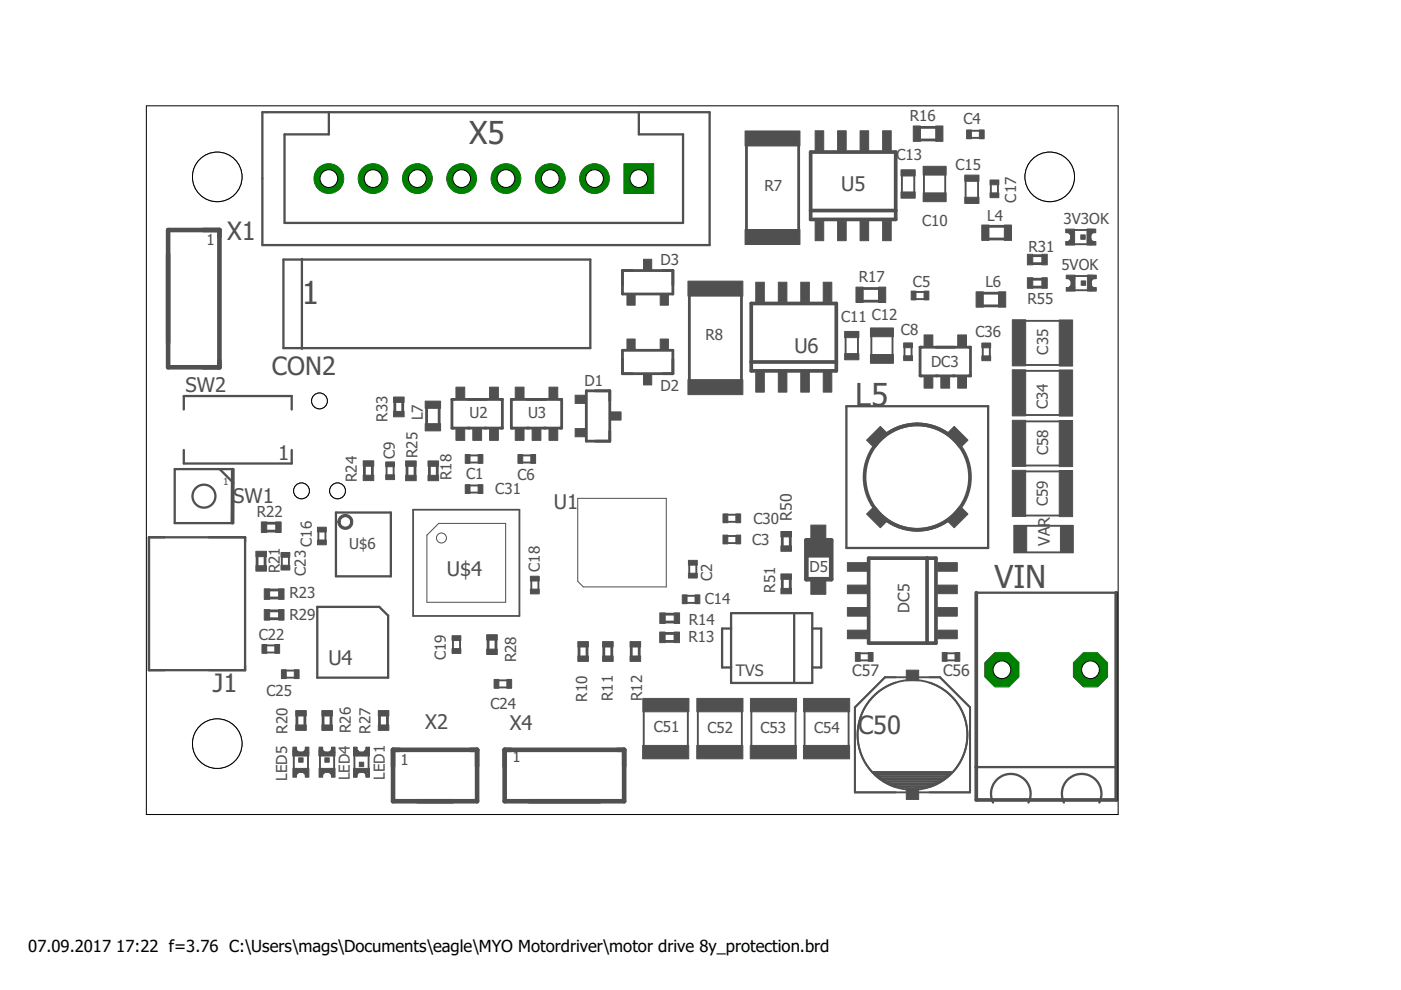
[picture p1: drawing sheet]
<svg xmlns="http://www.w3.org/2000/svg" width="297mm" height="210mm" viewBox="0 0 297 210" stroke-linecap="round" stroke-linejoin="round" font-family="sans-serif">
<path d="M49.3 99.6v11.2" fill="none" stroke="#505050" stroke-width=".76"/>
<g fill="none" stroke="#505050" stroke-width=".49">
<path d="M55.6 23.8h94.9v28.2h-94.9zM69.7 23.8v4.7h-9.4v18.8h84.5v-18.8h-9.4v-4.7M60.1 55h65.1v18.8h-65.1zM64 54.9v19.1M37 99.5h12.4v11.4h-12.4zM39 86.8v-2.8h22.8v2.8M39 95.4v2.9h22.8v-2.9M46.6 99.5l2.8 2.8M179.5 86.1h30v30.1h-30zM31.6 113.9h20.4v28.2h-20.4zM71.2 108.7h11.7v13.5h-11.7zM67.3 128.7h13.1l1.9 1.8v13.2h-15z"/>
<path d="M155 130h17.2v14.8h-17.2zM155 133.3h-1.9v8.2h1.9M168.4 130.2v14.3M172.2 133.3h1.9v8.2h-1.9M207 125.7h29.7M206.8 162.6h30M210.5 170.2a4.2 4.2 0 0 1 3.8-6.1 4.2 4.2 0 0 1 3.8 6.1M225.6 170.2a4.2 4.2 0 0 1 3.7-6.1 4.2 4.2 0 0 1 3.8 6.1"/>
<circle cx="43.2" cy="105.2" r="2.43"/>
</g>
<path d="M87.6 108.1h22.5v22.5h-22.5z" fill="none" stroke="#505050" stroke-width=".38"/>
<g fill="none" stroke="#505050" stroke-width=".21">
<path d="M226 49.2a1.04 1.04 0 0 1 1.1 1.1 1.04 1.04 0 0 1-1.1 1M226.1 59a1.04 1.04 0 0 1 1.1 1 1.04 1.04 0 0 1-1.1 1.1M90.5 113.5l2.5-2.5h14.2v16.7h-16.7zM122.5 105.7h18.8v18.7h-17.6l-1.2-1.1zM75.6 158.5a1.04 1.04 0 0 0 1 1 1.04 1.04 0 0 0 1.1-1M62.8 164.7a1.04 1.04 0 0 1 1-1 1.04 1.04 0 0 1 1 1M68.3 164.7a1.04 1.04 0 0 1 1-1 1.04 1.04 0 0 1 1.1 1"/>
<circle cx="93.6" cy="114.1" r="1.06"/>
</g>
<g fill="#505050" stroke="#505050" stroke-width=".21">
<path d="M76.2 161.6h.9v.9h-.9z"/>
<path d="M229.2 59.6h1v.9h-1z"/>
<path d="M229.2 49.8h.9v.9h-.9z"/>
<path d="M68.9 160.7h.9v.9h-.9z"/>
<path d="M63.3 160.7h1v.9h-1z"/>
<path d="M183.7 93.3l2.9-2.9 1.6 1.5-2.9 2.9z"/>
<path d="M185.3 107.5l2.9 2.9-1.6 1.5-2.9-2.9z"/>
<path d="M200.8 110.4l2.9-2.9 1.5 1.5-2.9 2.9z"/>
<path d="M200.8 91.9l1.5-1.5 2.9 2.9-1.5 1.5z"/>
<path d="M158 48.7h11.6v3.1h-11.6z"/>
<path d="M158 27.8h11.6v3.1h-11.6z"/>
<path d="M145.9 80.5h11.6v3.2h-11.6z"/>
<path d="M145.9 59.6h11.6v3.2h-11.6z"/>
<path d="M122.5 139.1h2.3v1.1h-2.3z"/>
<path d="M122.5 136h2.3v1.2h-2.3z"/>
<path d="M127.8 139.1h2.2v1.1h-2.2z"/>
<path d="M127.8 136h2.2v1.2h-2.2z"/>
<path d="M133.6 139.1h2.2v1.1h-2.2z"/>
<path d="M133.6 136h2.2v1.2h-2.2z"/>
<path d="M142.9 134h1.2v2.2h-1.2z"/>
<path d="M139.9 134h1.1v2.2h-1.1z"/>
<path d="M139.9 129.9h1.1v2.3h-1.1z"/>
<path d="M142.9 129.9h1.2v2.3h-1.2z"/>
<path d="M146 118.8h1.8v1h-1.8z"/>
<path d="M146 121.5h1.8v1.1h-1.8z"/>
<path d="M156 113.5h1v1.8h-1z"/>
<path d="M153.3 113.5h1v1.8h-1z"/>
<path d="M198.4 26.7h1.5v3.3h-1.5z"/>
<path d="M193.6 26.7h1.6v3.3h-1.6z"/>
<path d="M186.3 60.9h1.5v3.2h-1.5z"/>
<path d="M181.5 60.9h1.5v3.2h-1.5z"/>
<path d="M204.9 27.6h1.1v1.8h-1.1z"/>
<path d="M207.6 27.6h1.1v1.8h-1.1z"/>
<path d="M193.2 61.7h1v1.9h-1z"/>
<path d="M195.9 61.7h1v1.9h-1z"/>
<path d="M77 100.8h2.2v1.1h-2.2z"/>
<path d="M77 97.7h2.2v1.1h-2.2z"/>
<path d="M86 97.7h2.2v1.2h-2.2z"/>
<path d="M86 100.8h2.2v1.1h-2.2z"/>
<path d="M81.8 100.7h1.9v1h-1.9z"/>
<path d="M81.8 97.9h1.9v1.1h-1.9z"/>
<path d="M195.7 35.3h4.9v1.8h-4.9z"/>
<path d="M195.7 40.9h4.9v1.9h-4.9z"/>
<path d="M179.1 70.3h3v1.3h-3z"/>
<path d="M179.1 75h3v1.3h-3z"/>
<path d="M184.6 69.5h4.8v1.9h-4.8z"/>
<path d="M184.6 75.2h4.8v1.8h-4.8z"/>
<path d="M191 36h3v1.3h-3z"/>
<path d="M191 40.7h3v1.3h-3z"/>
<path d="M144.7 126.1h1v1.9h-1z"/>
<path d="M147.4 126.1h1v1.9h-1z"/>
<path d="M204.6 41.8h3v1.3h-3z"/>
<path d="M204.6 37.1h3v1.3h-3z"/>
<path d="M83.4 87.2h2.3v1.2h-2.3z"/>
<path d="M83.4 84.2h2.3v1.1h-2.3z"/>
<path d="M67.3 114.5h1.9v1h-1.9z"/>
<path d="M67.3 111.8h1.9v1h-1.9z"/>
<path d="M112.5 124.9h1.8v1h-1.8z"/>
<path d="M112.5 122.2h1.8v1h-1.8z"/>
<path d="M95.8 137.5h1.9v1h-1.9z"/>
<path d="M95.8 134.8h1.9v1h-1.9z"/>
<path d="M77.6 164.2h.7v.6h-.7z"/>
<path d="M77.5 163.7h.2v.2h-.2z"/>
<path d="M78.1 162.9h.2v1.4h-.2z"/>
<path d="M75 163.7h.7v1.1h-.7z"/>
<path d="M75 162.9h3.3v.9h-3.3z"/>
<path d="M77.6 158.4h.7v1.9h-.7z"/>
<path d="M75 158.4h.7v1.9h-.7z"/>
<path d="M75.6 159.4h2.1v.9h-2.1z"/>
<path d="M77.3 159.2h.4v.3h-.4z"/>
<path d="M75.6 159.2h.4v.3h-.4z"/>
<path d="M80.2 153.7h2.2v1.2h-2.2z"/>
<path d="M80.2 150.7h2.2v1.1h-2.2z"/>
<path d="M208.2 72.7h1.8v1h-1.8z"/>
<path d="M208.2 75.5h1.8v1h-1.8z"/>
<path d="M171.9 111.3h3.2v2.9h-3.2z"/>
<path d="M171.9 123.2h3.2v2.8h-3.2z"/>
<path d="M171.2 114.7h5v3.4h-5z"/>
<path d="M103.2 134.6h2.2v1.1h-2.2z"/>
<path d="M103.2 137.6h2.2v1.2h-2.2z"/>
<path d="M96.7 90.9h1.8v2.5h-1.8z"/>
<path d="M100.2 90.9h1.9v2.5h-1.9z"/>
<path d="M103.8 90.9h1.9v2.5h-1.9z"/>
<path d="M103.8 82.1h1.9v2.4h-1.9z"/>
<path d="M96.7 82.1h1.8v2.4h-1.8z"/>
<path d="M109.2 90.9h1.9v2.5h-1.9z"/>
<path d="M112.8 90.9h1.9v2.5h-1.9z"/>
<path d="M116.4 90.9h1.9v2.5h-1.9z"/>
<path d="M116.4 82.1h1.9v2.4h-1.9z"/>
<path d="M109.2 82.1h1.9v2.4h-1.9z"/>
<path d="M208.2 47.7h1.5v3.3h-1.5z"/>
<path d="M212.9 47.7h1.6v3.3h-1.6z"/>
<path d="M206.9 61.9h1.6v3.2h-1.6z"/>
<path d="M211.7 61.9h1.5v3.2h-1.5z"/>
<path d="M90.1 89.8h3.3v1.6h-3.3z"/>
<path d="M90.1 85h3.3v1.6h-3.3z"/>
<path d="M195.9 79.8h1.9v2.5h-1.9z"/>
<path d="M199.5 79.8h1.8v2.5h-1.8z"/>
<path d="M203.1 79.8h1.8v2.5h-1.8z"/>
<path d="M203.1 71h1.8v2.5h-1.8z"/>
<path d="M195.9 71h1.9v2.5h-1.9z"/>
<path d="M220.9 53.9h1.1v2.3h-1.1z"/>
<path d="M217.8 53.9h1.2v2.3h-1.2z"/>
<path d="M220.9 58.9h1.1v2.2h-1.1z"/>
<path d="M217.8 58.9h1.2v2.2h-1.2z"/>
<path d="M231.9 58.3h.5v.8h-.5z"/>
<path d="M231.3 59h.2v.2h-.2z"/>
<path d="M230.6 58.4h1.4v.1h-1.4z"/>
<path d="M231.3 61h1.1v.7h-1.1z"/>
<path d="M230.5 58.3h.9v3.4h-.9z"/>
<path d="M226.1 58.3h1.8v.8h-1.8z"/>
<path d="M226.1 61h1.8v.7h-1.8z"/>
<path d="M227.1 59h.8v2.1h-.8z"/>
<path d="M226.8 59h.4v.4h-.4z"/>
<path d="M226.8 60.7h.4v.4h-.4z"/>
<path d="M231.8 48.6h.5v.7h-.5z"/>
<path d="M231.2 49.3h.2v.1h-.2z"/>
<path d="M230.5 48.6h1.4v.2h-1.4z"/>
<path d="M231.2 51.2h1.1v.8h-1.1z"/>
<path d="M230.5 48.6h.8v3.4h-.8z"/>
<path d="M226 48.6h1.8v.7h-1.8z"/>
<path d="M226 51.2h1.8v.8h-1.8z"/>
<path d="M227 49.2h.8v2.1h-.8z"/>
<path d="M226.7 49.2h.4v.4h-.4z"/>
<path d="M226.7 50.9h.4v.4h-.4z"/>
<path d="M101.4 96.4h1v1.8h-1z"/>
<path d="M98.6 96.4h1.1v1.8h-1.1z"/>
<path d="M112.5 96.4h1.1v1.8h-1.1z"/>
<path d="M109.8 96.4h1v1.8h-1z"/>
<path d="M191.6 75.4h1.9v1.1h-1.9z"/>
<path d="M191.6 72.7h1.9v1h-1.9z"/>
<path d="M209.9 40.9h1.9v1h-1.9z"/>
<path d="M209.9 38.2h1.9v1h-1.9z"/>
<path d="M101.4 102.8h1v1.8h-1z"/>
<path d="M98.6 102.8h1.1v1.8h-1.1z"/>
<path d="M90.7 97.7h2.3v1.2h-2.3z"/>
<path d="M90.7 100.8h2.3v1.1h-2.3z"/>
<path d="M172.8 46.9h1.8v4.1h-1.8z"/>
<path d="M177.6 46.9h1.8v4.1h-1.8z"/>
<path d="M182.4 46.9h1.8v4.1h-1.8z"/>
<path d="M187.1 46.9h1.9v4.1h-1.9z"/>
<path d="M187.1 27.7h1.9v4.2h-1.9z"/>
<path d="M182.4 27.7h1.8v4.2h-1.8z"/>
<path d="M177.6 27.7h1.8v4.2h-1.8z"/>
<path d="M172.8 27.7h1.8v4.2h-1.8z"/>
<path d="M160.2 79h1.9v4.1h-1.9z"/>
<path d="M165 79h1.8v4.1h-1.8z"/>
<path d="M169.8 79h1.8v4.1h-1.8z"/>
<path d="M174.5 79h1.9v4.1h-1.9z"/>
<path d="M174.5 59.8h1.9v4.2h-1.9z"/>
<path d="M169.8 59.8h1.8v4.2h-1.8z"/>
<path d="M165 59.8h1.8v4.2h-1.8z"/>
<path d="M160.2 59.8h1.9v4.2h-1.9z"/>
<path d="M68.2 153.7h2.3v1.2h-2.3z"/>
<path d="M68.2 150.7h2.3v1.1h-2.3z"/>
<path d="M62.7 153.7h2.2v1.2h-2.2z"/>
<path d="M62.7 150.7h2.2v1.1h-2.2z"/>
<path d="M67.6 158.4h.8v.6h-.8z"/>
<path d="M68.3 159.4h.2v.1h-.2z"/>
<path d="M67.6 158.9h.2v1.4h-.2z"/>
<path d="M70.3 158.4h.7v1.2h-.7z"/>
<path d="M67.6 159.4h3.4v.9h-3.4z"/>
<path d="M67.6 162.9h.8v1.9h-.8z"/>
<path d="M70.3 162.9h.7v1.9h-.7z"/>
<path d="M68.3 162.9h2.1v.9h-2.1z"/>
<path d="M68.3 163.7h.4v.3h-.4z"/>
<path d="M70 163.7h.4v.3h-.4z"/>
<path d="M62.1 158.4h.8v.6h-.8z"/>
<path d="M62.8 159.4h.1v.1h-.1z"/>
<path d="M62.1 158.9h.2v1.4h-.2z"/>
<path d="M64.7 158.4h.8v1.2h-.8z"/>
<path d="M62.1 159.4h3.4v.9h-3.4z"/>
<path d="M62.1 162.9h.8v1.9h-.8z"/>
<path d="M64.7 162.9h.8v1.9h-.8z"/>
<path d="M62.8 162.9h2v.9h-2z"/>
<path d="M62.8 163.7h.3v.3h-.3z"/>
<path d="M64.5 163.7h.3v.3h-.3z"/>
<path d="M54.3 120h2.2v1.1h-2.2z"/>
<path d="M54.3 116.9h2.2v1.1h-2.2z"/>
<path d="M55.4 110.7h1.2v2.2h-1.2z"/>
<path d="M58.5 110.7h1.1v2.2h-1.1z"/>
<path d="M56 124.8h1.2v2.3h-1.2z"/>
<path d="M59.1 124.8h1.1v2.3h-1.1z"/>
<path d="M56 129.2h1.2v2.3h-1.2z"/>
<path d="M59.1 129.2h1.1v2.3h-1.1z"/>
<path d="M58.3 136.7h1v1.8h-1z"/>
<path d="M55.5 136.7h1.1v1.8h-1.1z"/>
<path d="M59.6 119.8h1.8v1.1h-1.8z"/>
<path d="M59.6 117.1h1.8v1.1h-1.8z"/>
<path d="M62.4 142h1v1.9h-1z"/>
<path d="M59.7 142h1v1.9h-1z"/>
<path d="M104.8 144.1h1v1.8h-1z"/>
<path d="M107.5 144.1h1v1.8h-1z"/>
<path d="M136.3 148.1h9.8v2.8h-9.8z"/>
<path d="M136.2 158.1h9.8v2.8h-9.8z"/>
<path d="M147.7 148.1h9.8v2.8h-9.8z"/>
<path d="M147.7 158.1h9.8v2.8h-9.8z"/>
<path d="M159.1 148.1h9.8v2.8h-9.8z"/>
<path d="M159.1 158.1h9.7v2.8h-9.7z"/>
<path d="M170.4 148.1h9.7v2.8h-9.7z"/>
<path d="M170.3 158.1h9.8v2.8h-9.8z"/>
<path d="M214.6 99.7h2.9v9.8h-2.9z"/>
<path d="M224.6 99.8h2.8v9.7h-2.8z"/>
<path d="M214.6 89.1h2.9v9.8h-2.9z"/>
<path d="M224.6 89.2h2.8v9.7h-2.8z"/>
<path d="M214.6 78.4h2.9v9.8h-2.9z"/>
<path d="M224.6 78.4h2.8v9.8h-2.8z"/>
<path d="M214.6 67.8h2.9v9.8h-2.9z"/>
<path d="M224.6 67.8h2.8v9.8h-2.8z"/>
<path d="M136.4 55h1.8v2.2h-1.8z"/>
<path d="M140 62.5h1.7v2.2h-1.7z"/>
<path d="M132.9 62.5h1.8v2.2h-1.8z"/>
<path d="M136.4 79.4h1.8v2.2h-1.8z"/>
<path d="M132.9 71.9h1.8v2.2h-1.8z"/>
<path d="M140 71.9h1.7v2.2h-1.7z"/>
<path d="M129.5 87.3h2.2v1.8h-2.2z"/>
<path d="M121.9 90.9h2.2v1.7h-2.2z"/>
<path d="M121.9 83.8h2.2v1.7h-2.2z"/>
<path d="M156 109h1v1.8h-1z"/>
<path d="M153.3 109h1v1.8h-1z"/>
<path d="M198.8 133.6h4.2v1.8h-4.2z"/>
<path d="M198.8 128.8h4.2v1.8h-4.2z"/>
<path d="M198.8 124.1h4.2v1.8h-4.2z"/>
<path d="M198.8 119.3h4.2v1.8h-4.2z"/>
<path d="M179.7 119.3h4.1v1.8h-4.1z"/>
<path d="M179.7 124.1h4.1v1.8h-4.1z"/>
<path d="M179.7 128.8h4.1v1.8h-4.1z"/>
<path d="M179.7 133.6h4.1v1.8h-4.1z"/>
<path d="M165.6 121.7h2.2v1.1h-2.2z"/>
<path d="M165.6 124.8h2.2v1.1h-2.2z"/>
<path d="M165.6 112.7h2.2v1.1h-2.2z"/>
<path d="M165.6 115.7h2.2v1.2h-2.2z"/>
<path d="M199.8 138.3h1v1.9h-1z"/>
<path d="M202.5 138.3h1v1.9h-1z"/>
<path d="M181.4 138.3h1v1.9h-1z"/>
<path d="M184.1 138.3h1v1.9h-1z"/>
<path d="M192.2 167.3h2.6v2.2h-2.6z"/>
<path d="M192.2 142.1h2.6v2.2h-2.6z"/>
<path d="M215.1 111.5h2.6v5.6h-2.6z"/>
<path d="M224.8 111.5h2.7v5.6h-2.7z"/>
</g>
<path d="M35.6 48.8h10.9v29.1h-10.9zM171 114.6h5.2v8.2h-5.2zM83.3 159h17.9v10.9h-17.9zM107 159h25.3v10.9h-25.3z" fill="none" stroke="#505050" stroke-width=".97"/>
<g fill="none" stroke="#505050" stroke-width=".59">
<path d="M158.3 30.9v17.8M169.3 30.9v17.8M195.2 29.7h3.2M195.2 27h3.2M132 57.4h10.7v4.9h-10.7zM209.7 48h3.2M209.7 50.7h3.2M219 55.9h1.9M219 54.2h1.9M219 59.2h1.9M132 74.3h10.7v4.9h-10.7zM146.2 62.7v17.8"/>
<path d="M157.2 62.7v17.8M183 63.9h3.3M183 61.2h3.3M195.1 73.6h10.7v6.1h-10.7zM208.5 62.2h3.2M208.5 64.9h3.2M219 60.9h1.9M77.3 98.9v1.8M79 98.9v1.8M83.7 85.4v1.8M85.4 85.4v1.8M86.3 98.9v1.8"/>
<path d="M88 98.9v1.8M90.4 86.6v3.2M91 98.9v1.8M92.7 98.9v1.8M93.1 86.6v3.2M95.8 84.7h10.7v6.1h-10.7zM108.4 84.7h10.7v6.1h-10.7zM124.3 82.9h5v10.6h-5zM54.5 118.1v1.8M56.2 118.1v1.8M56.6 110.9h1.8M56.6 112.6h1.8"/>
<path d="M165.9 113.9v1.8M167.6 113.9v1.8M57.2 125.1h1.8M57.2 126.8h1.8M57.2 129.5h1.8M57.2 131.2h1.8M103.5 135.7v1.9M105.2 135.7v1.9M122.8 137.2v1.9M124.5 137.2v1.9M128 137.2v1.9M129.7 137.2v1.9"/>
<path d="M133.8 137.2v1.9M135.5 137.2v1.9M141.1 136h1.8M141.1 134.3h1.8M141.1 130.2h1.8M141.1 131.9h1.8M165.9 122.9v1.8M167.6 122.9v1.8M62.9 151.8v1.9M64.6 151.8v1.9M68.5 151.8v1.9M70.2 151.8v1.9"/>
<path d="M80.5 151.8v1.9M82.1 151.8v1.9"/>
</g>
<g fill="#505050" stroke="#505050" stroke-width=".21">
<path d="M72 109.6a1.59 1.59 0 0 1 2.6 .2 1.59 1.59 0 0 1-.9 2.4 1.59 1.59 0 0 1-2.1-1.5h.5a1.12 1.12 0 0 1 1.7-1 1.12 1.12 0 0 1 .1 1.9 1.12 1.12 0 0 1-1.8-.7v-.2h-.5z" fill-rule="evenodd"/>
<path d="M77.8 163.6a.38 .38 0 0 1 .5 .2 .38 .38 0 0 1-.3 .5 .38 .38 0 0 1-.4-.3h.2a.19 .19 0 0 1 .2-.2 .19 .19 0 0 1 .1 .3 .19 .19 0 0 1-.3-.1h-.2z" fill-rule="evenodd"/>
<path d="M231.3 58.5a.38 .38 0 0 1 .6 0 .38 .38 0 0 1-.2 .6 .38 .38 0 0 1-.5-.4h.2a.19 .19 0 0 1 .3-.1 .19 .19 0 0 1 0 .3 .19 .19 0 0 1-.3-.1l-.2-.1z" fill-rule="evenodd"/>
<path d="M231.2 48.8a.37 .37 0 0 1 .6-.1 .37 .37 0 0 1-.2 .6 .37 .37 0 0 1-.5-.3l.2-.1a.19 .19 0 0 1 .3-.1 .19 .19 0 0 1 0 .2 .19 .19 0 0 1-.2 .1l-.3-.1z" fill-rule="evenodd"/>
<path d="M67.7 159.1a.38 .38 0 0 1 .6-.1 .38 .38 0 0 1-.1 .6 .38 .38 0 0 1-.6-.3l.3-.1a.19 .19 0 0 1 .2-.1 .19 .19 0 0 1 .1 .2 .19 .19 0 0 1-.3 .1l-.3-.1z" fill-rule="evenodd"/>
<path d="M62.3 158.9a.38 .38 0 0 1 .5 .2 .38 .38 0 0 1-.2 .5 .38 .38 0 0 1-.5-.3h.2a.19 .19 0 0 1 .3-.2 .19 .19 0 0 1 0 .3 .19 .19 0 0 1-.3-.1h-.2z" fill-rule="evenodd"/>
</g>
<g fill="none" stroke="#505050" stroke-width=".78">
<path d="M171.9 32.2h18v14.3h-18zM171.9 44.6h18M159.3 64.3h18v14.3h-18zM159.3 76.8h18M185.5 94.6a11.1 11.1 0 0 1 18 0M184.2 118.3h14.2v18.1h-14.2zM185.5 107.7a11.1 11.1 0 0 0 18 0M196.6 118.3v18.1M207 125.7v43.9h29.7v-43.9"/>
<circle cx="194.5" cy="101.2" r="11.2"/>
</g>
<g fill="none" stroke="#505050" stroke-width=".4">
<path d="M191.2 36.3v5.4M193.8 36.3v5.4M195.9 35.5v7M200.4 35.5v7M204.7 37.4v5.5M205.2 27.7h3.2M205.2 29.2h3.2M207.4 37.4v5.5M210.1 38.4v3.2M211.6 38.4v3.2M227.8 48.8h2.7M227.8 51.8h2.7"/>
<path d="M227.9 58.5h2.8M232.2 49.1a1.12 1.12 0 0 0-1.1 1.2 1.12 1.12 0 0 0 1.1 1.1M232.2 58.9a1.14 1.14 0 0 0-1 1.1 1.14 1.14 0 0 0 1 1.2M179.3 70.5v5.5M181.9 70.5v5.5M184.7 69.8v7M189.2 69.8v7M191.8 73v3.2M193.3 73v3.2M193.5 61.9h3.2M193.5 63.4h3.2M208.4 73v3.2"/>
<path d="M209.9 73v3.2M217.4 78.6h7.2M217.4 68h7.2M217.4 77.4h7.2M227.9 61.5h2.6M82 98.2v3.2M83.5 98.2v3.2M98.9 98.1h3.2M98.9 96.6h3.2M110.1 98.1h3.2M110.1 96.6h3.2M217.4 99.9h7.2"/>
<path d="M217.4 89.3h7.2M217.4 98.7h7.2M217.4 88h7.2M59.8 117.4v3.2M61.3 117.4v3.2M67.5 112.1v3.1M69 112.1v3.1M98.9 104.4h3.2M98.9 102.9h3.2M146.1 119.1v3.2M147.6 119.1v3.2M153.6 115.1h3.2"/>
<path d="M153.6 113.6h3.2M153.6 110.6h3.2M153.6 109.1h3.2M215.1 111.5h12.4v5.6h-12.4zM217.4 109.3h7.2M55.8 138.3h3.2M55.8 136.8h3.2M96 135.1v3.2M97.5 135.1v3.2M112.6 122.4v3.2M114.2 122.4v3.2M144.9 126.3h3.2"/>
<path d="M144.9 127.8h3.2M181.6 138.5h3.2M200 138.5h3.2M59.9 143.7h3.2M59.9 142.2h3.2M62.7 158.6a1.13 1.13 0 0 0 1.1 1 1.13 1.13 0 0 0 1.1-1M68.2 158.6a1.13 1.13 0 0 0 1.1 1 1.13 1.13 0 0 0 1.2-1M105 144.3h3.2M105 145.8h3.2M136.5 150.9v7.2M145.8 150.9v7.2M148 150.9v7.2"/>
<path d="M157.3 150.9v7.2M159.3 150.9v7.2M168.7 150.9v7.2M170.6 150.9v7.2M179.9 150.9v7.2M181.3 150l6.3-6.4h11.7l6.4 6.4v18h-24.4zM181.6 140h3.2M189.9 144.7a11.6 11.6 0 0 0-8.1 11.1 11.6 11.6 0 0 0 8.1 11.1M197 144.7a11.6 11.6 0 0 1 8.1 11.1 11.6 11.6 0 0 1-8.1 11.1M200 140h3.2M62.3 160.2v2.7M65.3 160.3v2.6"/>
<path d="M67.8 160.2v2.7M70.8 160.3v2.6M75.1 160.3v2.6M75.5 164.6a1.12 1.12 0 0 1 1.1-1 1.12 1.12 0 0 1 1.2 1M78.1 160.3v2.7M185 163.7h16.7M185.4 163.9h16.1a11.3 11.3 0 0 1-16.1 0zM185.5 164h15.9M185.9 164.3h15.1M186.4 164.7h14.2M186.8 165h13.3M187.2 165.4h12.5"/>
<path d="M187.8 165.7h11.2M188.6 166.1h9.7M189.4 166.4h8.2M190.5 166.8h6.1M192.6 167.1h1.8"/>
<circle cx="193.5" cy="155.8" r="11.6"/>
</g>
<path d="M132.3 34.7h6.3v6.3h-6.3z" fill="#008000" stroke="#008000" stroke-width=".21"/>
<circle cx="135.4" cy="37.9" r="1.88" fill="#fff" stroke="#000" stroke-width=".21"/>
<circle cx="126" cy="37.9" r="3.2" fill="#008000" stroke="#008000" stroke-width=".21"/>
<circle cx="126" cy="37.9" r="1.88" fill="#fff" stroke="#000" stroke-width=".21"/>
<circle cx="116.7" cy="37.9" r="3.2" fill="#008000" stroke="#008000" stroke-width=".21"/>
<circle cx="116.7" cy="37.9" r="1.88" fill="#fff" stroke="#000" stroke-width=".21"/>
<circle cx="107.3" cy="37.9" r="3.2" fill="#008000" stroke="#008000" stroke-width=".21"/>
<circle cx="107.3" cy="37.9" r="1.88" fill="#fff" stroke="#000" stroke-width=".21"/>
<circle cx="97.9" cy="37.9" r="3.2" fill="#008000" stroke="#008000" stroke-width=".21"/>
<circle cx="97.9" cy="37.9" r="1.88" fill="#fff" stroke="#000" stroke-width=".21"/>
<circle cx="88.5" cy="37.9" r="3.2" fill="#008000" stroke="#008000" stroke-width=".21"/>
<circle cx="88.5" cy="37.9" r="1.88" fill="#fff" stroke="#000" stroke-width=".21"/>
<circle cx="79.1" cy="37.9" r="3.2" fill="#008000" stroke="#008000" stroke-width=".21"/>
<circle cx="79.1" cy="37.9" r="1.88" fill="#fff" stroke="#000" stroke-width=".21"/>
<circle cx="69.7" cy="37.9" r="3.2" fill="#008000" stroke="#008000" stroke-width=".21"/>
<circle cx="69.7" cy="37.9" r="1.88" fill="#fff" stroke="#000" stroke-width=".21"/>
<circle cx="231.2" cy="142" r="3.9" fill="#008000" stroke="#008000" stroke-width=".21"/>
<circle cx="231.2" cy="142" r="1.88" fill="#fff" stroke="#000" stroke-width=".21"/>
<circle cx="212.4" cy="142" r="3.9" fill="#008000" stroke="#008000" stroke-width=".21"/>
<circle cx="212.4" cy="142" r="1.88" fill="#fff" stroke="#000" stroke-width=".21"/>
<g fill="none" stroke="#000" stroke-width=".21">
<path d="M31 22.4h206.1v150.3h-206.1"/>
<circle cx="46.1" cy="157.7" r="5.2"/>
</g>
<circle cx="46.1" cy="157.7" r="5.2" fill="#fff" stroke="#000" stroke-width=".21"/>
<circle cx="222.6" cy="37.5" r="5.2" fill="none" stroke="#000" stroke-width=".21"/>
<circle cx="222.6" cy="37.5" r="5.2" fill="#fff" stroke="#000" stroke-width=".21"/>
<circle cx="46.1" cy="37.5" r="5.2" fill="none" stroke="#000" stroke-width=".21"/>
<circle cx="46.1" cy="37.5" r="5.2" fill="#fff" stroke="#000" stroke-width=".21"/>
<g fill="none" stroke="#000" stroke-width=".21">
<path d="M31 22.5v150.2"/>
<circle cx="67.7" cy="85" r="1.67"/>
</g>
<circle cx="67.7" cy="85" r="1.67" fill="#fff" stroke="#000" stroke-width=".21"/>
<circle cx="71.6" cy="104.1" r="1.67" fill="none" stroke="#000" stroke-width=".21"/>
<circle cx="71.6" cy="104.1" r="1.67" fill="#fff" stroke="#000" stroke-width=".21"/>
<circle cx="63.9" cy="104.1" r="1.67" fill="none" stroke="#000" stroke-width=".21"/>
<circle cx="63.9" cy="104.1" r="1.67" fill="#fff" stroke="#000" stroke-width=".21"/>
<g font-size="6.7" fill="#505050">
<text x="99.5" y="30.5">X5</text>
<text x="64" y="64.4">1</text>
<text x="181.3" y="86.1">L5</text>
<text x="210.8" y="124.6">VIN</text>
</g>
<g font-size="5.4" fill="#505050">
<text x="48.2" y="50.9">X1</text>
<text x="57.6" y="79.6">CON2</text>
<text x="45.1" y="146.7">J1</text>
<text x="181.9" y="155.7">C50</text>
</g>
<g font-size="4.3" fill="#505050">
<text x="178.4" y="40.5">U5</text>
<text x="168.4" y="74.9">U6</text>
<text x="39.3" y="83.1">SW2</text>
<text x="59" y="97.5">1</text>
<text x="49.4" y="106.6">SW1</text>
<text x="117.4" y="107.8">U1</text>
<text x="94.7" y="122.1">U$4</text>
<text x="69.6" y="141.1">U4</text>
<text x="90.2" y="154.5">X2</text>
<text x="108.1" y="154.9">X4</text>
</g>
<g font-size="3.5">
<text x="6" y="201.8">07.09.2017</text>
<text x="24.7" y="201.8">17:22 f=3.76 C:\Users\mags\Documents\eagle\MYO Motordriver\motor drive 8y_protection.brd</text>
</g>
<g font-size="3.4" fill="#505050">
<text x="167.9" y="110.4" transform="rotate(-90 167.9 110.4)">R50</text>
<text x="222.6" y="115.7" transform="rotate(-90 222.6 115.7)">VAR</text>
<text x="192.8" y="129.9" transform="rotate(-90 192.8 129.9)">DC5</text>
<text x="156" y="143.3">TVS</text>
<text x="180.7" y="143.4">C57</text>
<text x="199.9" y="143.4">C56</text>
</g>
<g font-size="3.2" fill="#505050">
<text x="192.9" y="25.6">R16</text>
<text x="204.3" y="26.2">C4</text>
<text x="190.1" y="34">C13</text>
<text x="162.1" y="40.6">R7</text>
<text x="202.6" y="36.1">C15</text>
<text x="195.5" y="47.9">C10</text>
<text x="209.3" y="46.9">L4</text>
<text x="215.5" y="42.9" transform="rotate(-90 215.5 42.9)">C17</text>
<text x="225.5" y="47.6">3V3OK</text>
<text x="43.8" y="52">1</text>
<text x="218" y="53.3">R31</text>
<text x="140" y="56.3">D3</text>
<text x="182.1" y="59.8">R17</text>
<text x="225" y="57.3">5VOK</text>
<text x="193.6" y="60.9">C5</text>
<text x="208.9" y="60.8">L6</text>
<text x="217.8" y="64.5">R55</text>
<text x="178.3" y="68.3">C11 C12</text>
<text x="191" y="71.1">C8</text>
<text x="206.8" y="71.5">C36</text>
<text x="149.6" y="72">R8</text>
<text x="197.4" y="77.8">DC3</text>
<text x="222.2" y="75.2" transform="rotate(-90 222.2 75.2)">C35</text>
<text x="123.9" y="81.9">D1</text>
<text x="140" y="82.8">D2</text>
<text x="82.2" y="89.4" transform="rotate(-90 82.2 89.4)">R33</text>
<text x="89.7" y="89.1" transform="rotate(-90 89.7 89.1)">L7</text>
<text x="99.6" y="88.7">U2</text>
<text x="111.9" y="88.7">U3</text>
<text x="222.1" y="86.8" transform="rotate(-90 222.1 86.8)">C34</text>
<text x="83.7" y="97.3" transform="rotate(-90 83.7 97.3)">C9</text>
<text x="88.5" y="97.1" transform="rotate(-90 88.5 97.1)">R25</text>
<text x="95.7" y="101.8" transform="rotate(-90 95.7 101.8)">R18</text>
<text x="98.8" y="101.6">C1</text>
<text x="109.7" y="101.7">C6</text>
<text x="222.2" y="96.5" transform="rotate(-90 222.2 96.5)">C58</text>
<text x="75.6" y="102.2" transform="rotate(-90 75.6 102.2)">R24</text>
<text x="105" y="104.7">C31</text>
<text x="222.1" y="107.4" transform="rotate(-90 222.1 107.4)">C59</text>
<text x="54.5" y="109.6">R22</text>
<text x="159.8" y="111.2">C30</text>
<text x="66.1" y="115.9" transform="rotate(-90 66.1 115.9)">C16</text>
<text x="74" y="116.5">U$6</text>
<text x="159.5" y="115.6">C3</text>
<text x="59.3" y="121.6" transform="rotate(-90 59.3 121.6)">R21</text>
<text x="64.8" y="122.1" transform="rotate(-90 64.8 122.1)">C23</text>
<text x="114.4" y="121.2" transform="rotate(-90 114.4 121.2)">C18</text>
<text x="151" y="123.1" transform="rotate(-90 151 123.1)">C2</text>
<text x="164.3" y="125.7" transform="rotate(-90 164.3 125.7)">R51</text>
<text x="171.6" y="121.3">D5</text>
<text x="61.4" y="126.8">R23</text>
<text x="61.4" y="131.4">R29</text>
<text x="149.4" y="128.1">C14</text>
<text x="54.9" y="135.7">C22</text>
<text x="146" y="136">R13</text>
<text x="146.1" y="132.4">R14</text>
<text x="94.5" y="140" transform="rotate(-90 94.5 140)">C19</text>
<text x="109.4" y="140.4" transform="rotate(-90 109.4 140.4)">R28</text>
<text x="56.5" y="147.7">C25</text>
<text x="124.5" y="148.8" transform="rotate(-90 124.5 148.8)">R10</text>
<text x="130" y="148.6" transform="rotate(-90 130 148.6)">R11</text>
<text x="136.2" y="148.6" transform="rotate(-90 136.2 148.6)">R12</text>
<text x="60.9" y="155.5" transform="rotate(-90 60.9 155.5)">R20</text>
<text x="74.4" y="155.4" transform="rotate(-90 74.4 155.4)">R26</text>
<text x="78.5" y="155.5" transform="rotate(-90 78.5 155.5)">R27</text>
<text x="104" y="150.3">C24</text>
<text x="138.6" y="155.1">C51</text>
<text x="150" y="155.3">C52</text>
<text x="161.2" y="155.3">C53</text>
<text x="172.6" y="155.4">C54</text>
<text x="108.7" y="161.6">1</text>
<text x="60.9" y="165.5" transform="rotate(-90 60.9 165.5)">LED5</text>
<text x="74.1" y="165.4" transform="rotate(-90 74.1 165.4)">LED4</text>
<text x="81.6" y="165.3" transform="rotate(-90 81.6 165.3)">LED1</text>
<text x="84.9" y="162.3">1</text>
</g>
<text font-size="2.1" fill="#505050" x="47.3" y="102.9">1</text>
</svg>
